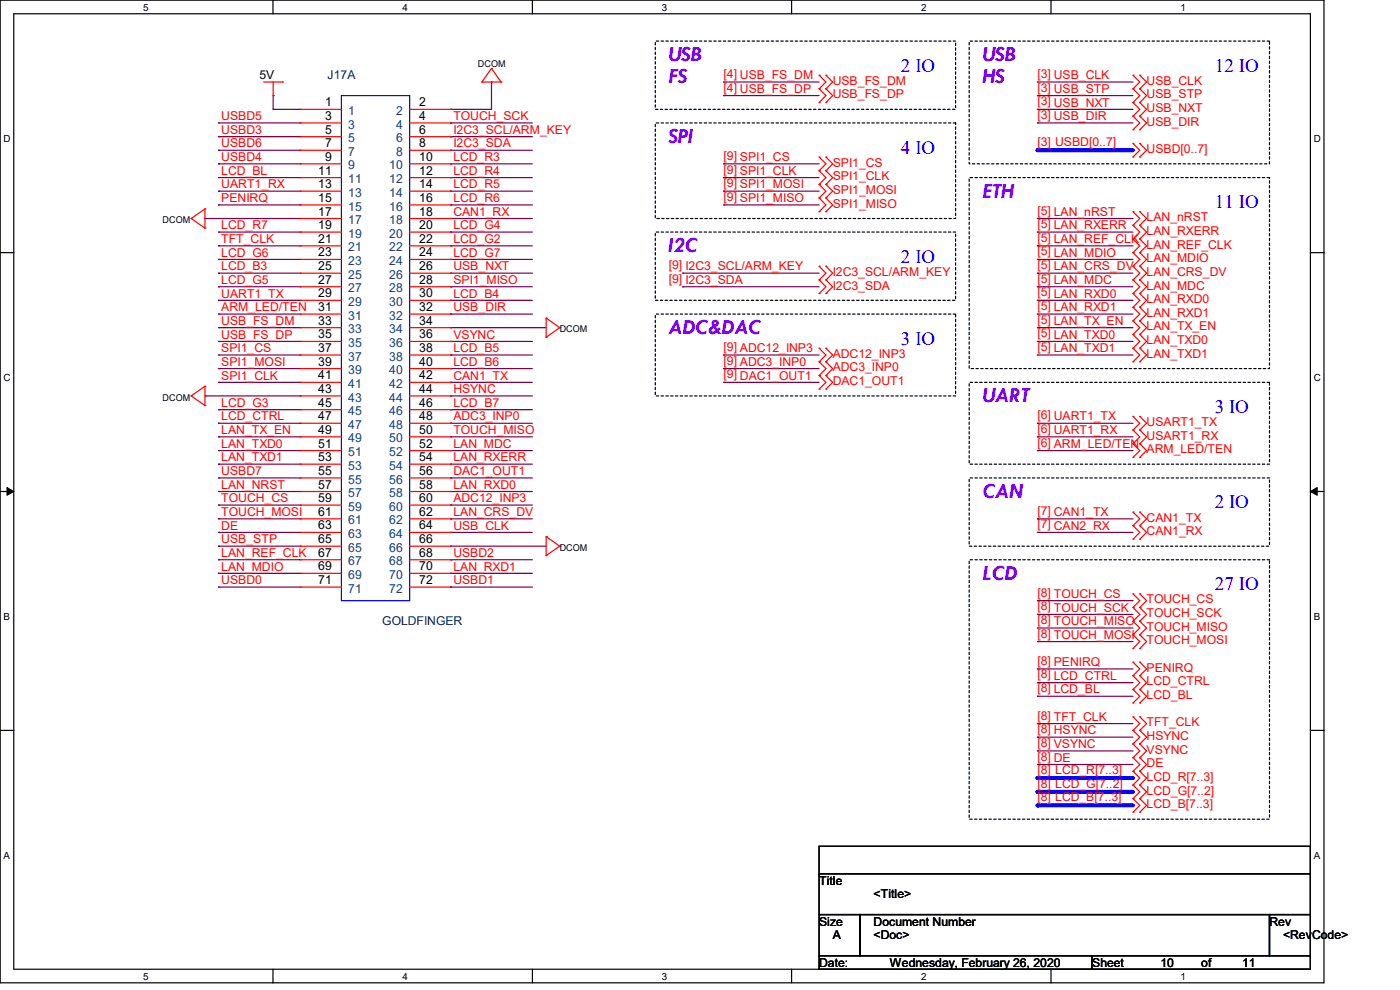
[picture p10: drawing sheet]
<svg xmlns="http://www.w3.org/2000/svg" width="297mm" height="210mm" viewBox="0 0 297 210" stroke-linecap="round" stroke-linejoin="round" font-family="sans-serif">
<path d="M0 0h280.9v208.5h-280.9zM2.9 2.9h275.1v202.7h-275.1z" fill="none" stroke="#000" stroke-width=".25"/>
<g fill="#fff">
<path d="M30.4 .3h1.1v2.4h-1.1z"/>
<path d="M30.4 205.9h1.1v2.3h-1.1z"/>
</g>
<path d="M57.9 0v2.9M57.9 205.6v2.9" fill="none" stroke="#000" stroke-width=".25"/>
<g fill="#fff">
<path d="M85.4 .3h1.1v2.4h-1.1z"/>
<path d="M85.4 205.9h1.1v2.3h-1.1z"/>
</g>
<path d="M112.9 0v2.9M112.9 205.6v2.9" fill="none" stroke="#000" stroke-width=".25"/>
<g fill="#fff">
<path d="M140.4 .3h1.2v2.4h-1.2z"/>
<path d="M140.4 205.9h1.2v2.3h-1.2z"/>
</g>
<path d="M167.9 0v2.9M167.9 205.6v2.9" fill="none" stroke="#000" stroke-width=".25"/>
<g fill="#fff">
<path d="M195.4 .3h1.2v2.4h-1.2z"/>
<path d="M195.4 205.9h1.2v2.3h-1.2z"/>
</g>
<path d="M223 0v2.9M223 205.6v2.9" fill="none" stroke="#000" stroke-width=".25"/>
<g fill="#fff">
<path d="M250.4 .3h1.2v2.4h-1.2z"/>
<path d="M250.4 205.9h1.2v2.3h-1.2z"/>
<path d="M.8 28.2h1.4v2.4h-1.4z"/>
<path d="M278.7 28.2h1.5v2.4h-1.5z"/>
<path d="M.8 78.9h1.4v2.3h-1.4z"/>
<path d="M278.7 78.9h1.5v2.3h-1.5z"/>
</g>
<path d="M0 53.6h2.9M278 53.6h2.9" fill="none" stroke="#000" stroke-width=".25"/>
<g fill="#fff">
<path d="M.8 129.6h1.3v2.3h-1.3z"/>
<path d="M278.7 129.6h1.4v2.3h-1.4z"/>
</g>
<path d="M0 104.3h2.9M278 104.3h2.9" fill="none" stroke="#000" stroke-width=".25"/>
<path d="M1.5 103.4l1.4 .9-1.4 .8zM278 104.3l1.4-.9v1.7z" fill="#000" stroke="#000" stroke-width=".21"/>
<g fill="#fff">
<path d="M.8 180.3h1.3v2.3h-1.3z"/>
<path d="M278.7 180.3h1.4v2.3h-1.4z"/>
</g>
<path d="M0 154.9h2.9M278 154.9h2.9" fill="none" stroke="#000" stroke-width=".25"/>
<path d="M139 8.7h63.7v14.5h-63.7zM205.6 8.7h63.7v26.1h-63.7zM139 26.1h63.7v20.3h-63.7zM205.6 37.7h63.7v40.5h-63.7zM139 49.2h63.7v14.5h-63.7zM139 66.6h63.7v17.4h-63.7zM205.6 81.1h63.7v17.4h-63.7zM205.6 101.4h63.7v14.5h-63.7zM205.6 118.7h63.7v55.1h-63.7z" fill="none" stroke="#000" stroke-width=".25" stroke-dasharray=".5"/>
<g fill="none" stroke="#800040" stroke-width=".25">
<path d="M104.3 17.4h.1M104.3 17.4v5.8h-8.7M220.1 17.4h.1M220.1 17.4h20.3M46.4 26.1h.1M46.4 29h.1M46.4 31.9h.1M46.4 34.8h.1M46.4 37.7h.1M46.4 26.1h17.3M46.4 29h17.3M46.4 31.9h17.3"/>
<path d="M46.4 34.8h17.3M46.4 37.7h17.3M58 20.3h.1M58 23.2h.1M58 20.3v2.9M58 23.2h5.7M95.6 23.2h.1M95.6 26.1h.1M95.6 29h.1M95.6 31.9h.1M95.6 34.8h.1M95.6 37.7h.1"/>
<path d="M95.6 26.1h17.3M95.6 29h17.3M95.6 31.9h17.3M95.6 34.8h17.3M95.6 37.7h17.3M220.1 20.3h.1M220.1 23.2h.1M220.1 26.1h.1M220.1 23.2h20.3M220.1 26.1h20.3M220.1 20.3h20.3M43.5 46.4h.1"/>
<path d="M43.5 46.4h20.2M46.4 40.6h.1M46.4 43.5h.1M46.4 49.2h.1M46.4 52.2h.1M46.4 55h.1M46.4 58h.1M46.4 40.6h17.3M46.4 43.5h17.3M46.4 49.2h17.3M46.4 52.2h17.3M46.4 55h17.3"/>
<path d="M46.4 58h17.3M95.6 40.6h.1M95.6 43.5h.1M95.6 46.4h.1M95.6 49.2h.1M95.6 52.2h.1M95.6 55h.1M95.6 58h.1M95.6 40.6h17.3M95.6 43.5h17.3M95.6 46.4h17.3M95.6 49.2h17.3"/>
<path d="M95.6 52.2h17.3M95.6 55h17.3M95.6 58h17.3M46.4 60.8h.1M46.4 63.7h.1M46.4 66.6h.1M46.4 69.5h.1M46.4 72.4h.1M46.4 75.3h.1M46.4 78.2h.1M46.4 60.8h17.3M46.4 63.7h17.3"/>
<path d="M46.4 66.6h17.3M46.4 69.5h17.3M46.4 72.4h17.3M46.4 75.3h17.3M46.4 78.2h17.3M95.6 60.8h.1M95.6 63.7h.1M95.6 66.6h.1M95.6 69.5h.1M95.6 72.4h.1M95.6 75.3h.1M95.6 78.2h.1"/>
<path d="M95.6 60.8h17.3M95.6 63.7h17.3M95.6 66.6h17.3M95.6 69.5h20.3M95.6 72.4h17.3M95.6 75.3h17.3M95.6 78.2h17.3M43.5 84h.1M43.5 84h20.2M46.4 81.1h.1M46.4 86.9h.1M46.4 89.8h.1"/>
<path d="M46.4 92.7h.1M46.4 95.6h.1M46.4 98.5h.1M46.4 81.1h17.3M46.4 86.9h17.3M46.4 89.8h17.3M46.4 92.7h17.3M46.4 95.6h17.3M46.4 98.5h17.3M95.6 81.1h.1M95.6 84h.1M95.6 86.9h.1"/>
<path d="M95.6 89.8h.1M95.6 92.7h.1M95.6 95.6h.1M95.6 98.5h.1M95.6 81.1h17.3M95.6 84h17.3M95.6 86.9h17.3M95.6 89.8h17.3M95.6 92.7h17.3M95.6 95.6h17.3M95.6 98.5h17.3M46.4 101.4h.1"/>
<path d="M46.4 104.3h.1M46.4 107.1h.1M46.4 110.1h.1M46.4 112.9h.1M46.4 115.9h.1M46.4 118.7h.1M46.4 101.4h17.3M46.4 104.3h17.3M46.4 107.1h17.3M46.4 110.1h17.3M46.4 112.9h17.3M46.4 115.9h17.3"/>
<path d="M46.4 118.7h17.3M95.6 101.4h.1M95.6 104.3h.1M95.6 107.1h.1M95.6 110.1h.1M95.6 112.9h.1M95.6 115.9h.1M95.6 118.7h.1M95.6 101.4h17.3M95.6 104.3h17.3M95.6 107.1h17.3M95.6 110.1h17.3"/>
<path d="M95.6 112.9h17.3M95.6 115.9h20.3M95.6 118.7h17.3M46.4 121.6h.1M46.4 124.5h.1M46.4 121.6h17.3M46.4 124.5h17.3M95.6 121.6h.1M95.6 124.5h.1M95.6 121.6h17.3M95.6 124.5h17.3"/>
</g>
<path d="M220.1 31.9h20.3" fill="none" stroke="#00f" stroke-width=".85"/>
<circle cx="220.1" cy="31.9" r=".42" fill="#00f"/>
<g fill="none" stroke="#800040" stroke-width=".25">
<path d="M220.1 46.4h.1M220.1 49.2h.1M220.1 52.2h.1M220.1 55h.1M220.1 58h.1M220.1 46.4h20.3M220.1 49.2h20.3M220.1 52.2h20.3M220.1 55h20.3M220.1 58h20.3M220.1 60.8h.1M220.1 63.7h.1"/>
<path d="M220.1 66.6h.1M220.1 69.5h.1M220.1 72.4h.1M220.1 75.3h.1M220.1 60.8h20.3M220.1 63.7h20.3M220.1 66.6h20.3M220.1 69.5h20.3M220.1 72.4h20.3M220.1 75.3h20.3M220.1 89.8h.1M220.1 92.7h.1"/>
<path d="M220.1 89.8h20.3M220.1 92.7h20.3M220.1 110.1h.1M220.1 112.9h.1M220.1 110.1h20.3M220.1 112.9h20.3M220.1 127.4h.1M220.1 130.3h.1M220.1 133.2h.1M220.1 136.1h.1M220.1 127.4h20.3M220.1 130.3h20.3"/>
<path d="M220.1 133.2h20.3M220.1 136.1h20.3M220.1 141.9h.1M220.1 144.8h.1M220.1 147.7h.1M220.1 153.5h.1M220.1 156.4h.1M220.1 159.3h.1M220.1 141.9h20.3M220.1 144.8h20.3M220.1 147.7h20.3M220.1 153.5h20.3"/>
<path d="M220.1 156.4h20.3M220.1 159.3h20.3M220.1 162.2h.1M220.1 162.2h20.3"/>
</g>
<path d="M220.1 165.1h20.3" fill="none" stroke="#00f" stroke-width=".85"/>
<circle cx="220.1" cy="165.1" r=".42" fill="#00f"/>
<path d="M220.1 168h20.3" fill="none" stroke="#00f" stroke-width=".85"/>
<circle cx="220.1" cy="168" r=".42" fill="#00f"/>
<path d="M220.1 170.9h20.3" fill="none" stroke="#00f" stroke-width=".85"/>
<circle cx="220.1" cy="170.9" r=".42" fill="#00f"/>
<g fill="none" stroke="#800040" stroke-width=".25">
<path d="M153.5 17.4h.1M153.5 17.4h20.3M153.5 20.3h.1M153.5 34.8h.1M153.5 37.7h.1M153.5 20.3h20.3M153.5 34.8h20.3M153.5 37.7h20.3M144.8 58h.1M144.8 58h29M153.5 40.6h.1M153.5 43.5h.1"/>
<path d="M153.5 40.6h20.3M153.5 43.5h20.3M144.8 60.8h.1M144.8 60.8h29M153.5 75.3h.1M153.5 78.2h.1M153.5 75.3h20.3M153.5 78.2h20.3M153.5 81.1h.1M153.5 81.1h20.3M220.1 95.6h.1M220.1 95.6h20.3"/>
</g>
<g fill="none" stroke="#f00" stroke-width=".25">
<path d="M55.9 17.4h4M58 17.4v2.9M59.9 17.4h.1M102.2 17.4h.1M102.2 17.4h4.1M104.3 14.5h.1M104.3 14.5l2 2.9M104.3 14.5l-2.1 2.9M106.3 17.4h.1M173.8 18.8h.1M173.8 16h.1M173.8 16l1.4 1.4-1.4 1.4"/>
<path d="M173.8 18.8l1.4 1.5-1.4 1.5M175.2 18.8h.1M175.2 16h.1M175.2 16l1.5 1.4-1.5 1.4M175.2 18.8l1.5 1.5-1.5 1.5M240.4 18.8h.1M240.4 16h.1M240.4 16l1.4 1.4-1.4 1.4M240.4 18.8l1.4 1.5-1.4 1.5M241.8 18.8h.1M241.8 16h.1M241.8 16l1.4 1.4-1.4 1.4"/>
<path d="M241.8 18.8l1.4 1.5-1.4 1.5M58 20.3h.1M63.7 23.2h.1M63.7 26.1h.1M63.7 29h.1M63.7 31.9h.1M63.7 34.8h.1M63.7 37.7h.1M63.7 23.2h8.7M63.7 26.1h8.7M63.7 29h8.7M63.7 31.9h8.7"/>
<path d="M63.7 34.8h8.7M63.7 37.7h8.7M86.9 23.2h8.7M86.9 26.1h8.7M86.9 29h8.7M86.9 31.9h8.7M86.9 34.8h8.7M86.9 37.7h8.7M95.6 23.2h.1M95.6 26.1h.1M95.6 29h.1M95.6 31.9h.1"/>
<path d="M95.6 34.8h.1M95.6 37.7h.1M173.8 21.8h.1M173.8 36.2h.1M173.8 33.3h.1M173.8 39.1h.1M173.8 33.3l1.4 1.5-1.4 1.4M173.8 36.2l1.4 1.5-1.4 1.4M173.8 39.1l1.4 1.5-1.4 1.4M175.2 21.8h.1M175.2 36.2h.1M175.2 33.3h.1"/>
<path d="M175.2 39.1h.1M175.2 33.3l1.5 1.5-1.5 1.4M175.2 36.2l1.5 1.5-1.5 1.4M175.2 39.1l1.5 1.5-1.5 1.4M240.4 21.8h.1M240.4 24.6h.1M240.4 27.5h.1M240.4 33.3h.1M240.4 30.4h.1M240.4 21.8l1.4 1.4-1.4 1.4M240.4 24.6l1.4 1.5-1.4 1.4M240.4 30.4l1.4 1.5-1.4 1.4"/>
<path d="M241.8 21.8h.1M241.8 24.6h.1M241.8 27.5h.1M241.8 33.3h.1M241.8 30.4h.1M241.8 21.8l1.4 1.4-1.4 1.4M241.8 24.6l1.4 1.5-1.4 1.4M241.8 30.4l1.4 1.5-1.4 1.4M40.6 46.4h.1M40.6 46.4l2.9 2M43.5 44.3h.1M43.5 48.4h.1"/>
<path d="M43.5 44.3l-2.9 2.1M43.5 44.3v4.1M63.7 40.6h.1M63.7 43.5h.1M63.7 49.2h.1M63.7 46.4h.1M63.7 52.2h.1M63.7 55h.1M63.7 58h.1M63.7 40.6h8.7M63.7 43.5h8.7M63.7 49.2h8.7"/>
<path d="M63.7 46.4h8.7M63.7 52.2h8.7M63.7 55h8.7M63.7 58h8.7M86.9 40.6h8.7M86.9 43.5h8.7M86.9 49.2h8.7M86.9 46.4h8.7M86.9 52.2h8.7M86.9 55h8.7M86.9 58h8.7M95.6 40.6h.1"/>
<path d="M95.6 43.5h.1M95.6 46.4h.1M95.6 49.2h.1M95.6 52.2h.1M95.6 55h.1M95.6 58h.1M173.8 42h.1M173.8 44.9h.1M173.8 59.4h.1M173.8 56.5h.1M173.8 42l1.4 1.5-1.4 1.4M173.8 56.5l1.4 1.5-1.4 1.4"/>
<path d="M173.8 59.4l1.4 1.4-1.4 1.5M175.2 42h.1M175.2 44.9h.1M175.2 59.4h.1M175.2 56.5h.1M175.2 42l1.5 1.5-1.5 1.4M175.2 56.5l1.5 1.5-1.5 1.4M175.2 59.4l1.5 1.4-1.5 1.5M240.4 47.8h.1M240.4 44.9h.1M240.4 50.7h.1M240.4 53.6h.1"/>
<path d="M240.4 56.5h.1M240.4 59.4h.1M240.4 44.9l1.4 1.5-1.4 1.4M240.4 47.8l1.4 1.4-1.4 1.5M240.4 50.7l1.4 1.5-1.4 1.4M240.4 53.6l1.4 1.4-1.4 1.5M240.4 56.5l1.4 1.5-1.4 1.4M240.4 59.4l1.4 1.4-1.4 1.5M241.8 47.8h.1M241.8 44.9h.1M241.8 50.7h.1M241.8 53.6h.1"/>
<path d="M241.8 56.5h.1M241.8 59.4h.1M241.8 44.9l1.4 1.5-1.4 1.4M241.8 47.8l1.4 1.4-1.4 1.5M241.8 50.7l1.4 1.5-1.4 1.4M241.8 53.6l1.4 1.4-1.4 1.5M241.8 56.5l1.4 1.5-1.4 1.4M241.8 59.4l1.4 1.4-1.4 1.5M63.7 60.8h.1M63.7 63.7h.1M63.7 66.6h.1M63.7 69.5h.1"/>
<path d="M63.7 72.4h.1M63.7 75.3h.1M63.7 78.2h.1M63.7 60.8h8.7M63.7 63.7h8.7M63.7 66.6h8.7M63.7 69.5h8.7M63.7 72.4h8.7M63.7 75.3h8.7M63.7 78.2h8.7M86.9 60.8h8.7M86.9 63.7h8.7"/>
<path d="M86.9 66.6h8.7M86.9 69.5h8.7M86.9 72.4h8.7M86.9 75.3h8.7M86.9 78.2h8.7M95.6 60.8h.1M95.6 63.7h.1M95.6 66.6h.1M95.6 69.5h.1M95.6 72.4h.1M95.6 75.3h.1M95.6 78.2h.1"/>
<path d="M115.9 71.5h.1M115.9 67.5h.1M115.9 67.5l2.8 2M115.9 67.5v4M118.7 69.5h.1M118.7 69.5l-2.8 2M173.8 62.3h.1M173.8 76.8h.1M173.8 73.9h.1M173.8 79.7h.1M173.8 73.9l1.4 1.4-1.4 1.5M173.8 76.8l1.4 1.4-1.4 1.5"/>
<path d="M173.8 79.7l1.4 1.4-1.4 1.4M175.2 62.3h.1M175.2 76.8h.1M175.2 73.9h.1M175.2 79.7h.1M175.2 73.9l1.5 1.4-1.5 1.5M175.2 76.8l1.5 1.4-1.5 1.5M175.2 79.7l1.5 1.4-1.5 1.4M240.4 62.3h.1M240.4 65.2h.1M240.4 68.1h.1M240.4 71h.1"/>
<path d="M240.4 73.9h.1M240.4 76.8h.1M240.4 62.3l1.4 1.4-1.4 1.5M240.4 65.2l1.4 1.4-1.4 1.5M240.4 68.1l1.4 1.4-1.4 1.5M240.4 71l1.4 1.4-1.4 1.5M240.4 73.9l1.4 1.4-1.4 1.5M241.8 62.3h.1M241.8 65.2h.1M241.8 68.1h.1M241.8 71h.1M241.8 73.9h.1"/>
<path d="M241.8 76.8h.1M241.8 62.3l1.4 1.4-1.4 1.5M241.8 65.2l1.4 1.4-1.4 1.5M241.8 68.1l1.4 1.4-1.4 1.5M241.8 71l1.4 1.4-1.4 1.5M241.8 73.9l1.4 1.4-1.4 1.5M40.6 84h.1M40.6 84l2.9 2M43.5 82h.1M43.5 86h.1M43.5 82v4M43.5 82l-2.9 2"/>
<path d="M63.7 81.1h.1M63.7 84h.1M63.7 86.9h.1M63.7 89.8h.1M63.7 92.7h.1M63.7 95.6h.1M63.7 98.5h.1M63.7 81.1h8.7M63.7 84h8.7M63.7 86.9h8.7M63.7 89.8h8.7M63.7 92.7h8.7"/>
<path d="M63.7 95.6h8.7M63.7 98.5h8.7M86.9 81.1h8.7M86.9 84h8.7M86.9 86.9h8.7M86.9 89.8h8.7M86.9 92.7h8.7M86.9 95.6h8.7M86.9 98.5h8.7M95.6 81.1h.1M95.6 84h.1M95.6 86.9h.1"/>
<path d="M95.6 89.8h.1M95.6 92.7h.1M95.6 95.6h.1M95.6 98.5h.1M173.8 82.5h.1M175.2 82.5h.1M240.4 91.2h.1M240.4 88.3h.1M240.4 94.1h.1M240.4 97h.1M240.4 88.3l1.4 1.5-1.4 1.4M240.4 91.2l1.4 1.5-1.4 1.4"/>
<path d="M240.4 94.1l1.4 1.5-1.4 1.4M241.8 91.2h.1M241.8 88.3h.1M241.8 94.1h.1M241.8 97h.1M241.8 88.3l1.4 1.5-1.4 1.4M241.8 91.2l1.4 1.5-1.4 1.4M241.8 94.1l1.4 1.5-1.4 1.4M63.7 101.4h.1M63.7 104.3h.1M63.7 107.1h.1M63.7 110.1h.1"/>
<path d="M63.7 112.9h.1M63.7 115.9h.1M63.7 118.7h.1M63.7 101.4h8.7M63.7 104.3h8.7M63.7 107.1h8.7M63.7 110.1h8.7M63.7 112.9h8.7M63.7 115.9h8.7M63.7 118.7h8.7M86.9 101.4h8.7M86.9 104.3h8.7"/>
<path d="M86.9 107.1h8.7M86.9 110.1h8.7M86.9 112.9h8.7M86.9 115.9h8.7M86.9 118.7h8.7M95.6 101.4h.1M95.6 104.3h.1M95.6 107.1h.1M95.6 110.1h.1M95.6 112.9h.1M95.6 115.9h.1M95.6 118.7h.1"/>
<path d="M115.9 117.9h.1M115.9 113.8h.1M115.9 113.8v4.1M115.9 113.8l2.8 2.1M118.7 115.9h.1M118.7 115.9l-2.8 2M240.4 111.5h.1M240.4 108.6h.1M240.4 114.4h.1M240.4 108.6l1.4 1.5-1.4 1.4M240.4 111.5l1.4 1.4-1.4 1.5M241.8 111.5h.1"/>
<path d="M241.8 108.6h.1M241.8 114.4h.1M241.8 108.6l1.4 1.5-1.4 1.4M241.8 111.5l1.4 1.4-1.4 1.5M63.7 121.6h.1M63.7 124.5h.1M63.7 121.6h8.7M63.7 124.5h8.7M86.9 121.6h8.7M86.9 124.5h8.7M95.6 121.6h.1M95.6 124.5h.1"/>
<path d="M240.4 128.9h.1M240.4 126h.1M240.4 131.8h.1M240.4 134.7h.1M240.4 137.6h.1M240.4 126l1.4 1.4-1.4 1.5M240.4 128.9l1.4 1.4-1.4 1.5M240.4 131.8l1.4 1.4-1.4 1.5M240.4 134.7l1.4 1.4-1.4 1.5M241.8 128.9h.1M241.8 126h.1M241.8 131.8h.1"/>
<path d="M241.8 134.7h.1M241.8 137.6h.1M241.8 126l1.4 1.4-1.4 1.5M241.8 128.9l1.4 1.4-1.4 1.5M241.8 131.8l1.4 1.4-1.4 1.5M241.8 134.7l1.4 1.4-1.4 1.5M240.4 143.3h.1M240.4 140.5h.1M240.4 146.3h.1M240.4 149.1h.1M240.4 154.9h.1M240.4 152.1h.1"/>
<path d="M240.4 157.8h.1M240.4 140.5l1.4 1.4-1.4 1.4M240.4 143.3l1.4 1.5-1.4 1.5M240.4 146.3l1.4 1.4-1.4 1.4M240.4 152.1l1.4 1.4-1.4 1.4M240.4 154.9l1.4 1.5-1.4 1.4M240.4 157.8l1.4 1.5-1.4 1.4M241.8 143.3h.1M241.8 140.5h.1M241.8 146.3h.1M241.8 149.1h.1M241.8 154.9h.1"/>
<path d="M241.8 152.1h.1M241.8 157.8h.1M241.8 140.5l1.4 1.4-1.4 1.4M241.8 143.3l1.4 1.5-1.4 1.5M241.8 146.3l1.4 1.4-1.4 1.4M241.8 152.1l1.4 1.4-1.4 1.4M241.8 154.9l1.4 1.5-1.4 1.4M241.8 157.8l1.4 1.5-1.4 1.4M240.4 160.7h.1M240.4 163.6h.1M240.4 166.5h.1M240.4 169.4h.1"/>
<path d="M240.4 172.3h.1M240.4 160.7l1.4 1.5-1.4 1.4M240.4 163.6l1.4 1.5-1.4 1.4M240.4 166.5l1.4 1.5-1.4 1.4M240.4 169.4l1.4 1.5-1.4 1.4M241.8 160.7h.1M241.8 163.6h.1M241.8 166.5h.1M241.8 169.4h.1M241.8 172.3h.1M241.8 160.7l1.4 1.5-1.4 1.4M241.8 163.6l1.4 1.5-1.4 1.4"/>
<path d="M241.8 166.5l1.4 1.5-1.4 1.4M241.8 169.4l1.4 1.5-1.4 1.4"/>
</g>
<path d="M173.8 179.5h104.2v5.8h-104.2zM173.8 185.3h104.2v8.7h-104.2zM173.8 194h8.7v8.7h-8.7zM182.5 194h86.8v8.7h-86.8zM269.3 194h8.7v8.7h-8.7zM173.8 202.7h57.9v2.9h-57.9zM231.7 202.7h46.3v2.9h-46.3z" fill="none" stroke="#000" stroke-width=".25"/>
<path d="M72.4 20.3h14.5v107.1h-14.5z" fill="none" stroke="#00f" stroke-width=".25"/>
<g font-size="4.6" fill="#8000ff">
<text x="141.9" y="13">USB</text>
<text x="141.9" y="17.6">FS</text>
<text x="208.5" y="13">USB</text>
<text x="208.5" y="17.6">HS</text>
<text x="141.9" y="30.3">SPI</text>
<text x="208.5" y="41.9">ETH</text>
<text x="141.9" y="53.5">I2C</text>
<text x="141.9" y="70.9">ADC&amp;DAC</text>
<text x="208.5" y="85.3">UART</text>
<text x="208.5" y="105.6">CAN</text>
<text x="208.5" y="123">LCD</text>
</g>
<g font-size="4" fill="#00f">
<text x="191.1" y="15.2">2 IO</text>
<text x="257.7" y="15.2">12 IO</text>
<text x="191.1" y="32.6">4 IO</text>
<text x="257.7" y="44.2">11 IO</text>
<text x="191.1" y="55.8">2 IO</text>
<text x="191.1" y="73.1">3 IO</text>
<text x="257.7" y="87.6">3 IO</text>
<text x="257.7" y="107.9">2 IO</text>
<text x="257.7" y="125.2">27 IO</text>
</g>
<g font-size="2.6">
<text x="55" y="16.8">5V</text>
<text x="69" y="22.6">1</text>
<text x="88.9" y="22.6">2</text>
<text x="69" y="25.4">3</text>
<text x="69" y="28.4">5</text>
<text x="88.9" y="25.4">4</text>
<text x="88.9" y="28.4">6</text>
<text x="69" y="31.2">7</text>
<text x="69" y="34.1">9</text>
<text x="88.9" y="31.2">8</text>
<text x="88.9" y="34.1">10</text>
<text x="67.5" y="37">11</text>
<text x="67.5" y="39.9">13</text>
<text x="88.9" y="37">12</text>
<text x="88.9" y="39.9">14</text>
<text x="67.5" y="42.8">15</text>
<text x="67.5" y="45.7">17</text>
<text x="88.9" y="42.8">16</text>
<text x="88.9" y="45.7">18</text>
<text x="67.5" y="48.6">19</text>
<text x="67.5" y="51.5">21</text>
<text x="88.9" y="48.6">20</text>
<text x="88.9" y="51.5">22</text>
<text x="67.5" y="54.4">23</text>
<text x="67.5" y="57.3">25</text>
<text x="88.9" y="54.4">24</text>
<text x="88.9" y="57.3">26</text>
<text x="67.5" y="60.2">27</text>
<text x="67.5" y="63.1">29</text>
<text x="67.5" y="66">31</text>
<text x="88.9" y="60.2">28</text>
<text x="88.9" y="63.1">30</text>
<text x="88.9" y="66">32</text>
<text x="67.5" y="68.9">33</text>
<text x="67.5" y="71.8">35</text>
<text x="88.9" y="68.9">34</text>
<text x="88.9" y="71.8">36</text>
<text x="67.5" y="74.7">37</text>
<text x="67.5" y="77.6">39</text>
<text x="88.9" y="74.7">38</text>
<text x="88.9" y="77.6">40</text>
<text x="67.5" y="80.5">41</text>
<text x="67.5" y="83.4">43</text>
<text x="88.9" y="80.5">42</text>
<text x="88.9" y="83.4">44</text>
<text x="67.5" y="86.3">45</text>
<text x="67.5" y="89.2">47</text>
<text x="88.9" y="86.3">46</text>
<text x="88.9" y="89.2">48</text>
<text x="67.5" y="92">49</text>
<text x="67.5" y="95">51</text>
<text x="88.9" y="92">50</text>
<text x="88.9" y="95">52</text>
<text x="67.5" y="97.8">53</text>
<text x="67.5" y="100.8">55</text>
<text x="88.9" y="97.8">54</text>
<text x="88.9" y="100.8">56</text>
<text x="67.5" y="103.6">57</text>
<text x="67.5" y="106.5">59</text>
<text x="88.9" y="103.6">58</text>
<text x="88.9" y="106.5">60</text>
<text x="67.5" y="109.4">61</text>
<text x="67.5" y="112.3">63</text>
<text x="88.9" y="109.4">62</text>
<text x="88.9" y="112.3">64</text>
<text x="67.5" y="115.2">65</text>
<text x="67.5" y="118.1">67</text>
<text x="88.9" y="115.2">66</text>
<text x="88.9" y="118.1">68</text>
<text x="67.5" y="121">69</text>
<text x="67.5" y="123.9">71</text>
<text x="88.9" y="121">70</text>
<text x="88.9" y="123.9">72</text>
<text x="173.8" y="187.7">Title</text>
<text x="185.3" y="190.6">&lt;Title&gt;</text>
<text x="173.8" y="196.3">Size</text>
<text x="185.3" y="196.3">Document Number</text>
<text x="269.3" y="196.3">Rev</text>
<text x="176.7" y="199.3">A</text>
<text x="185.3" y="199.3">&lt;Doc&gt;</text>
<text x="272.2" y="199.3">&lt;RevCode&gt;</text>
<text x="173.8" y="205.1">Date:</text>
<text x="188.8" y="205.1">Wednesday, February 26, 2020</text>
<text x="231.7" y="205.1">Sheet</text>
<text x="246.2" y="205.1">10</text>
<text x="254.8" y="205.1">of</text>
<text x="263.5" y="205.1">11</text>
</g>
<g font-size="2.6" fill="#000080">
<text x="69.5" y="16.8">J17A</text>
<text x="81.1" y="132.7">GOLDFINGER</text>
</g>
<g font-size="2.6" fill="#f00">
<text x="153.5" y="16.6">[4] USB_FS_DM</text>
<text x="176.7" y="18">USB_FS_DM</text>
<text x="220.1" y="16.6">[3] USB_CLK</text>
<text x="243.2" y="18">USB_CLK</text>
<text x="153.5" y="19.4">[4] USB_FS_DP</text>
<text x="176.7" y="20.9">USB_FS_DP</text>
<text x="220.1" y="19.4">[3] USB_STP</text>
<text x="220.1" y="22.4">[3] USB_NXT</text>
<text x="243.2" y="20.9">USB_STP</text>
<text x="243.2" y="23.8">USB_NXT</text>
<text x="46.9" y="25.5">USBD5</text>
<text x="46.9" y="28.4">USBD3</text>
<text x="96.2" y="25.5">TOUCH_SCK</text>
<text x="96.2" y="28.4">I2C3_SCL/ARM_KEY</text>
<text x="220.1" y="25.2">[3] USB_DIR</text>
<text x="243.2" y="26.7">USB_DIR</text>
<text x="46.9" y="31.3">USBD6</text>
<text x="46.9" y="34.2">USBD4</text>
<text x="96.2" y="31.3">I2C3_SDA</text>
<text x="96.2" y="34.2">LCD_R3</text>
<text x="153.5" y="33.9">[9] SPI1_CS</text>
<text x="176.7" y="35.3">SPI1_CS</text>
<text x="220.1" y="31">[3] USBD[0..7]</text>
<text x="243.2" y="32.5">USBD[0..7]</text>
<text x="46.9" y="37.1">LCD_BL</text>
<text x="46.9" y="40">UART1_RX</text>
<text x="96.2" y="37.1">LCD_R4</text>
<text x="96.2" y="40">LCD_R5</text>
<text x="153.5" y="36.8">[9] SPI1_CLK</text>
<text x="153.5" y="39.7">[9] SPI1_MOSI</text>
<text x="176.7" y="38.3">SPI1_CLK</text>
<text x="176.7" y="41.1">SPI1_MOSI</text>
<text x="46.9" y="42.9">PENIRQ</text>
<text x="96.2" y="42.9">LCD_R6</text>
<text x="96.2" y="45.8">CAN1_RX</text>
<text x="153.5" y="42.6">[9] SPI1_MISO</text>
<text x="176.7" y="44.1">SPI1_MISO</text>
<text x="220.1" y="45.5">[5] LAN_nRST</text>
<text x="243.2" y="46.9">LAN_nRST</text>
<text x="46.9" y="48.6">LCD_R7</text>
<text x="46.9" y="51.6">TFT_CLK</text>
<text x="96.2" y="48.6">LCD_G4</text>
<text x="96.2" y="51.6">LCD_G2</text>
<text x="220.1" y="48.4">[5] LAN_RXERR</text>
<text x="220.1" y="51.3">[5] LAN_REF_CLK</text>
<text x="243.2" y="49.8">LAN_RXERR</text>
<text x="243.2" y="52.7">LAN_REF_CLK</text>
<text x="46.9" y="54.4">LCD_G6</text>
<text x="46.9" y="57.4">LCD_B3</text>
<text x="96.2" y="54.4">LCD_G7</text>
<text x="96.2" y="57.4">USB_NXT</text>
<text x="141.9" y="57.1">[9] I2C3_SCL/ARM_KEY</text>
<text x="141.9" y="60">[9] I2C3_SDA</text>
<text x="176.7" y="58.5">I2C3_SCL/ARM_KEY</text>
<text x="220.1" y="54.2">[5] LAN_MDIO</text>
<text x="220.1" y="57.1">[5] LAN_CRS_DV</text>
<text x="220.1" y="60">[5] LAN_MDC</text>
<text x="243.2" y="55.6">LAN_MDIO</text>
<text x="243.2" y="58.5">LAN_CRS_DV</text>
<text x="46.9" y="60.2">LCD_G5</text>
<text x="46.9" y="63.1">UART1_TX</text>
<text x="96.2" y="60.2">SPI1_MISO</text>
<text x="96.2" y="63.1">LCD_B4</text>
<text x="176.7" y="61.4">I2C3_SDA</text>
<text x="220.1" y="62.9">[5] LAN_RXD0</text>
<text x="220.1" y="65.8">[5] LAN_RXD1</text>
<text x="243.2" y="61.4">LAN_MDC</text>
<text x="243.2" y="64.3">LAN_RXD0</text>
<text x="46.9" y="66">ARM_LED/TEN</text>
<text x="46.9" y="68.9">USB_FS_DM</text>
<text x="46.9" y="71.8">USB_FS_DP</text>
<text x="96.2" y="66">USB_DIR</text>
<text x="96.2" y="71.8">VSYNC</text>
<text x="220.1" y="68.7">[5] LAN_TX_EN</text>
<text x="220.1" y="71.5">[5] LAN_TXD0</text>
<text x="243.2" y="67.2">LAN_RXD1</text>
<text x="243.2" y="70.1">LAN_TX_EN</text>
<text x="46.9" y="74.7">SPI1_CS</text>
<text x="46.9" y="77.6">SPI1_MOSI</text>
<text x="96.2" y="74.7">LCD_B5</text>
<text x="96.2" y="77.6">LCD_B6</text>
<text x="153.5" y="74.5">[9] ADC12_INP3</text>
<text x="153.5" y="77.3">[9] ADC3_INP0</text>
<text x="176.7" y="75.9">ADC12_INP3</text>
<text x="220.1" y="74.5">[5] LAN_TXD1</text>
<text x="243.2" y="73">LAN_TXD0</text>
<text x="243.2" y="75.9">LAN_TXD1</text>
<text x="46.9" y="80.5">SPI1_CLK</text>
<text x="96.2" y="80.5">CAN1_TX</text>
<text x="96.2" y="83.4">HSYNC</text>
<text x="153.5" y="80.3">[9] DAC1_OUT1</text>
<text x="176.7" y="78.8">ADC3_INP0</text>
<text x="176.7" y="81.7">DAC1_OUT1</text>
<text x="46.9" y="86.3">LCD_G3</text>
<text x="46.9" y="89.2">LCD_CTRL</text>
<text x="96.2" y="86.3">LCD_B7</text>
<text x="96.2" y="89.2">ADC3_INP0</text>
<text x="220.1" y="88.9">[6] UART1_TX</text>
<text x="46.9" y="92.1">LAN_TX_EN</text>
<text x="46.9" y="95">LAN_TXD0</text>
<text x="96.2" y="92.1">TOUCH_MISO</text>
<text x="96.2" y="95">LAN_MDC</text>
<text x="220.1" y="91.8">[6] UART1_RX</text>
<text x="220.1" y="94.7">[6] ARM_LED/TEN</text>
<text x="243.2" y="90.4">USART1_TX</text>
<text x="243.2" y="93.3">USART1_RX</text>
<text x="46.9" y="97.9">LAN_TXD1</text>
<text x="46.9" y="100.8">USBD7</text>
<text x="96.2" y="97.9">LAN_RXERR</text>
<text x="96.2" y="100.8">DAC1_OUT1</text>
<text x="243.2" y="96.2">ARM_LED/TEN</text>
<text x="46.9" y="103.7">LAN_NRST</text>
<text x="46.9" y="106.6">TOUCH_CS</text>
<text x="96.2" y="103.7">LAN_RXD0</text>
<text x="96.2" y="106.6">ADC12_INP3</text>
<text x="46.9" y="109.5">TOUCH_MOSI</text>
<text x="46.9" y="112.4">DE</text>
<text x="96.2" y="109.5">LAN_CRS_DV</text>
<text x="96.2" y="112.4">USB_CLK</text>
<text x="220.1" y="109.2">[7] CAN1_TX</text>
<text x="220.1" y="112.1">[7] CAN2_RX</text>
<text x="243.2" y="110.7">CAN1_TX</text>
<text x="243.2" y="113.5">CAN1_RX</text>
<text x="46.9" y="115.3">USB_STP</text>
<text x="46.9" y="118.2">LAN_REF_CLK</text>
<text x="96.2" y="118.2">USBD2</text>
<text x="46.9" y="121">LAN_MDIO</text>
<text x="46.9" y="124">USBD0</text>
<text x="96.2" y="121">LAN_RXD1</text>
<text x="96.2" y="124">USBD1</text>
<text x="220.1" y="126.6">[8] TOUCH_CS</text>
<text x="220.1" y="129.5">[8] TOUCH_SCK</text>
<text x="243.2" y="128">TOUCH_CS</text>
<text x="243.2" y="130.9">TOUCH_SCK</text>
<text x="220.1" y="132.4">[8] TOUCH_MISO</text>
<text x="220.1" y="135.3">[8] TOUCH_MOSI</text>
<text x="243.2" y="133.8">TOUCH_MISO</text>
<text x="243.2" y="136.7">TOUCH_MOSI</text>
<text x="220.1" y="141.1">[8] PENIRQ</text>
<text x="220.1" y="143.9">[8] LCD_CTRL</text>
<text x="243.2" y="142.5">PENIRQ</text>
<text x="220.1" y="146.9">[8] LCD_BL</text>
<text x="243.2" y="145.4">LCD_CTRL</text>
<text x="243.2" y="148.3">LCD_BL</text>
<text x="220.1" y="152.7">[8] TFT_CLK</text>
<text x="220.1" y="155.5">[8] HSYNC</text>
<text x="243.2" y="154.1">TFT_CLK</text>
<text x="220.1" y="158.4">[8] VSYNC</text>
<text x="220.1" y="161.3">[8] DE</text>
<text x="243.2" y="157">HSYNC</text>
<text x="243.2" y="159.9">VSYNC</text>
<text x="220.1" y="164.2">[8] LCD_R[7..3]</text>
<text x="220.1" y="167.1">[8] LCD_G[7..2]</text>
<text x="243.2" y="162.8">DE</text>
<text x="243.2" y="165.6">LCD_R[7..3]</text>
<text x="220.1" y="170">[8] LCD_B[7..3]</text>
<text x="243.2" y="168.6">LCD_G[7..2]</text>
<text x="243.2" y="171.4">LCD_B[7..3]</text>
</g>
<g font-size="2.6" fill="#004080">
<text x="73.9" y="24.4">1</text>
<text x="73.9" y="27.3">3</text>
<text x="84" y="24.4">2</text>
<text x="84" y="27.3">4</text>
<text x="73.9" y="30.2">5</text>
<text x="73.9" y="33.1">7</text>
<text x="73.9" y="35.9">9</text>
<text x="82.6" y="35.9">10</text>
<text x="84" y="30.2">6</text>
<text x="84" y="33.1">8</text>
<text x="73.9" y="38.9">11</text>
<text x="73.9" y="41.7">13</text>
<text x="82.6" y="38.9">12</text>
<text x="82.6" y="41.7">14</text>
<text x="73.9" y="44.7">15</text>
<text x="73.9" y="47.5">17</text>
<text x="82.6" y="44.7">16</text>
<text x="82.6" y="47.5">18</text>
<text x="73.9" y="50.4">19</text>
<text x="73.9" y="53.3">21</text>
<text x="82.6" y="50.4">20</text>
<text x="82.6" y="53.3">22</text>
<text x="73.9" y="56.2">23</text>
<text x="73.9" y="59.1">25</text>
<text x="82.6" y="56.2">24</text>
<text x="82.6" y="59.1">26</text>
<text x="73.9" y="62">27</text>
<text x="73.9" y="64.9">29</text>
<text x="82.6" y="62">28</text>
<text x="82.6" y="64.9">30</text>
<text x="73.9" y="67.8">31</text>
<text x="73.9" y="70.7">33</text>
<text x="82.6" y="67.8">32</text>
<text x="82.6" y="70.7">34</text>
<text x="73.9" y="73.6">35</text>
<text x="73.9" y="76.5">37</text>
<text x="82.6" y="73.6">36</text>
<text x="82.6" y="76.5">38</text>
<text x="73.9" y="79.4">39</text>
<text x="73.9" y="82.3">41</text>
<text x="82.6" y="79.4">40</text>
<text x="82.6" y="82.3">42</text>
<text x="73.9" y="85.2">43</text>
<text x="73.9" y="88.1">45</text>
<text x="82.6" y="85.2">44</text>
<text x="82.6" y="88.1">46</text>
<text x="73.9" y="91">47</text>
<text x="73.9" y="93.9">49</text>
<text x="82.6" y="91">48</text>
<text x="82.6" y="93.9">50</text>
<text x="73.9" y="96.8">51</text>
<text x="73.9" y="99.7">53</text>
<text x="82.6" y="96.8">52</text>
<text x="82.6" y="99.7">54</text>
<text x="73.9" y="102.6">55</text>
<text x="73.9" y="105.5">57</text>
<text x="82.6" y="102.6">56</text>
<text x="82.6" y="105.5">58</text>
<text x="73.9" y="108.3">59</text>
<text x="73.9" y="111.3">61</text>
<text x="82.6" y="108.3">60</text>
<text x="82.6" y="111.3">62</text>
<text x="73.9" y="114.1">63</text>
<text x="73.9" y="117">65</text>
<text x="73.9" y="119.9">67</text>
<text x="82.6" y="114.1">64</text>
<text x="82.6" y="117">66</text>
<text x="82.6" y="119.9">68</text>
<text x="73.9" y="122.8">69</text>
<text x="73.9" y="125.7">71</text>
<text x="82.6" y="122.8">70</text>
<text x="82.6" y="125.7">72</text>
</g>
<g font-size="2.1">
<text x="30.4" y="2.2">5</text>
<text x="85.4" y="2.2">4</text>
<text x="140.4" y="2.2">3</text>
<text x="195.4" y="2.2">2</text>
<text x="250.4" y="2.2">1</text>
<text x=".8" y="30.1">D</text>
<text x="278.7" y="30.1">D</text>
<text x=".8" y="80.8">C</text>
<text x="278.7" y="80.8">C</text>
<text x=".8" y="131.5">B</text>
<text x="278.7" y="131.5">B</text>
<text x=".8" y="182.2">A</text>
<text x="278.7" y="182.2">A</text>
<text x="30.4" y="207.8">5</text>
<text x="85.4" y="207.8">4</text>
<text x="140.4" y="207.8">3</text>
<text x="195.4" y="207.8">2</text>
<text x="250.4" y="207.8">1</text>
</g>
<g font-size="2">
<text x="101.4" y="14.3">DCOM</text>
<text x="34.5" y="47.3">DCOM</text>
<text x="118.7" y="70.5">DCOM</text>
<text x="34.5" y="85">DCOM</text>
<text x="118.7" y="116.8">DCOM</text>
</g>
</svg>
